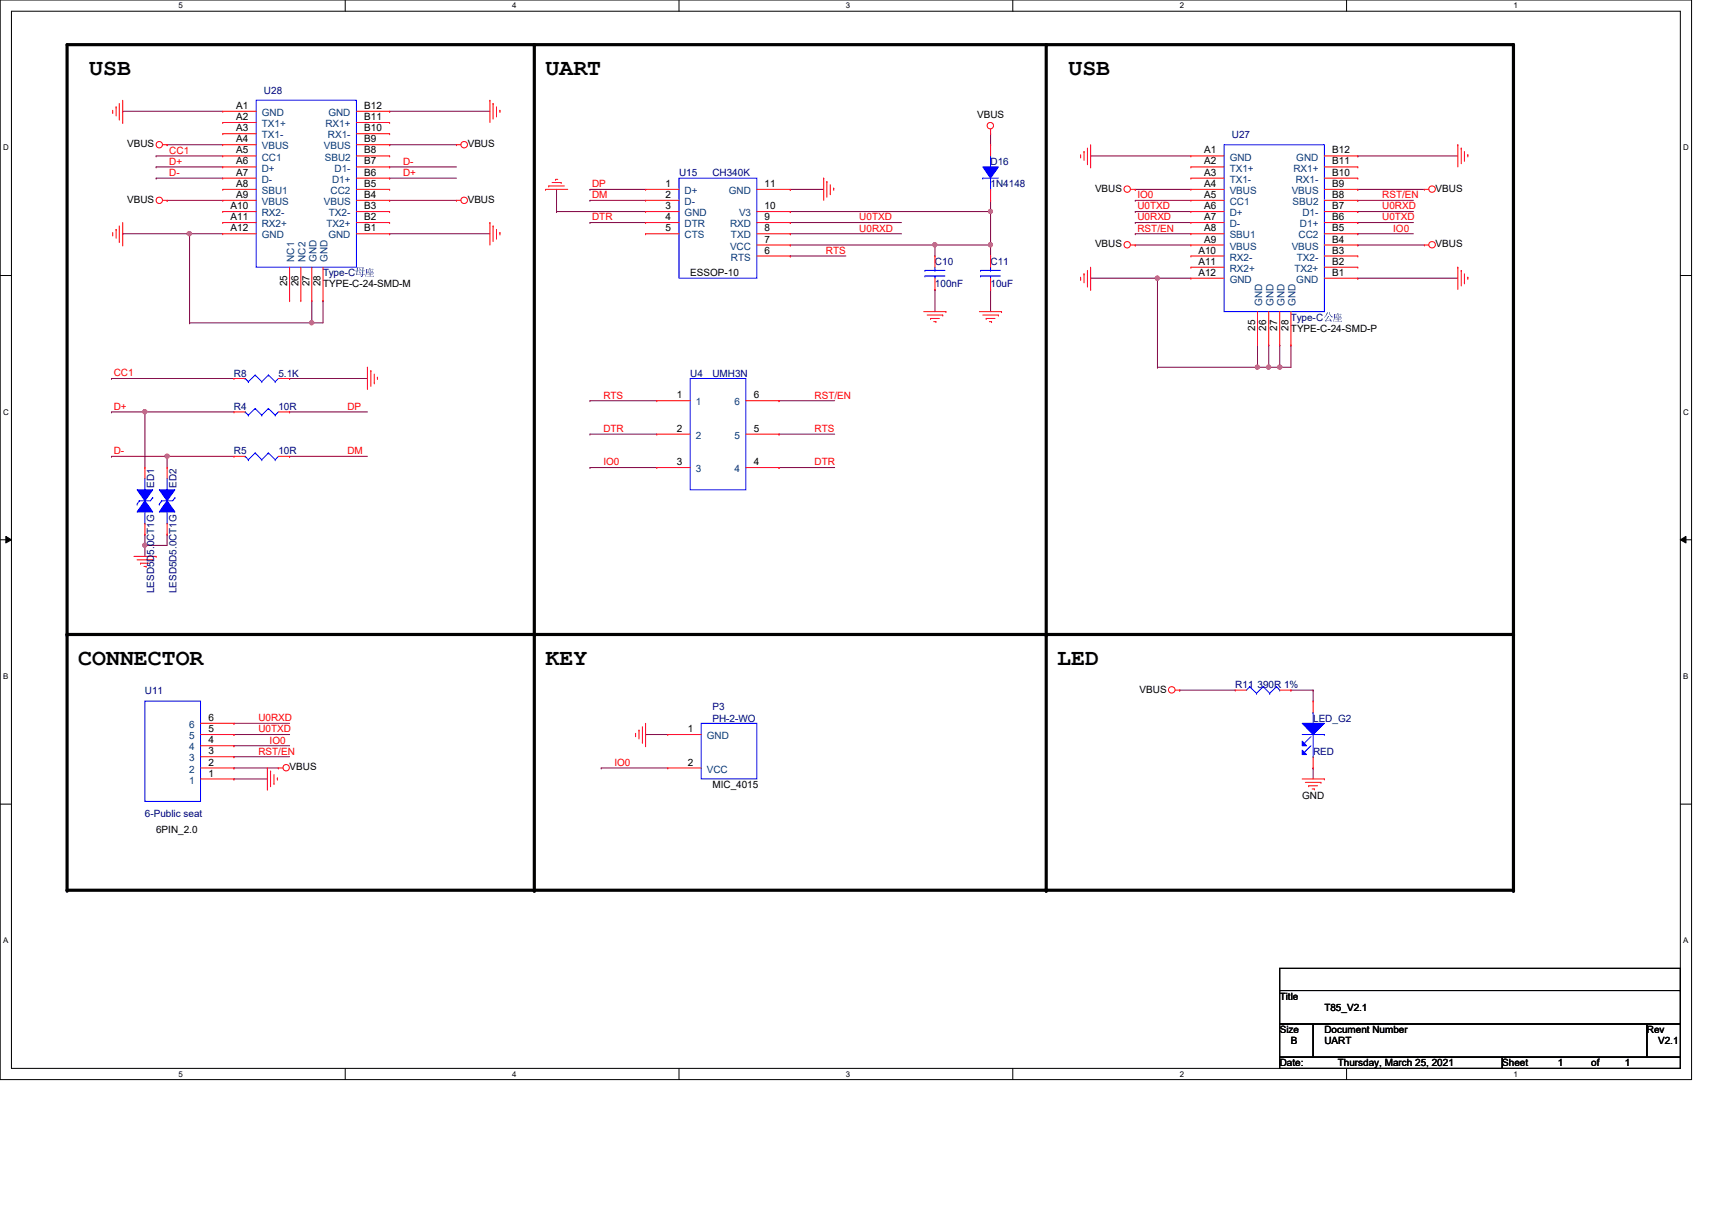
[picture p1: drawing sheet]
<svg xmlns="http://www.w3.org/2000/svg" width="297mm" height="210mm" viewBox="0 0 297 210" stroke-linecap="round" stroke-linejoin="round" font-family="sans-serif">
<path d="M0 0h293.5v187.3h-293.5zM2 1.9h289.5v183.4h-289.5z" fill="none" stroke="#000" stroke-width=".17"/>
<g fill="#fff">
<path d="M30.9 .2h.8v1.5h-.8z"/>
<path d="M30.9 185.5h.8v1.6h-.8z"/>
</g>
<path d="M59.9 0v1.9M59.9 185.3v2" fill="none" stroke="#000" stroke-width=".17"/>
<g fill="#fff">
<path d="M88.9 .2h.7v1.5h-.7z"/>
<path d="M88.9 185.5h.7v1.6h-.7z"/>
</g>
<path d="M117.8 0v1.9M117.8 185.3v2" fill="none" stroke="#000" stroke-width=".17"/>
<g fill="#fff">
<path d="M146.8 .2h.7v1.5h-.7z"/>
<path d="M146.8 185.5h.7v1.6h-.7z"/>
</g>
<path d="M175.7 0v1.9M175.7 185.3v2" fill="none" stroke="#000" stroke-width=".17"/>
<g fill="#fff">
<path d="M204.7 .2h.7v1.5h-.7z"/>
<path d="M204.7 185.5h.7v1.6h-.7z"/>
</g>
<path d="M233.6 0v1.9M233.6 185.3v2" fill="none" stroke="#000" stroke-width=".17"/>
<g fill="#fff">
<path d="M262.6 .2h.8v1.5h-.8z"/>
<path d="M262.6 185.5h.8v1.6h-.8z"/>
<path d="M.5 24.8h1v1.6h-1z"/>
<path d="M292.1 24.8h.9v1.6h-.9z"/>
<path d="M.5 70.7h1v1.5h-1z"/>
<path d="M292.1 70.7h.9v1.5h-.9z"/>
</g>
<path d="M0 47.8h2M291.5 47.8h2" fill="none" stroke="#000" stroke-width=".17"/>
<g fill="#fff">
<path d="M.5 116.5h.9v1.6h-.9z"/>
<path d="M292.1 116.5h.8v1.6h-.8z"/>
</g>
<path d="M0 93.6h2M1 93l1 .6-1 .6zM291.5 93.6l1-.6v1.2zM291.5 93.6h2" fill="none" stroke="#000" stroke-width=".17"/>
<path d="M1 93l1 .6-1 .6zM291.5 93.6l1-.6v1.2z" fill="#000"/>
<g fill="#fff">
<path d="M.5 162.4h.9v1.5h-.9z"/>
<path d="M292.1 162.4h.8v1.5h-.8z"/>
</g>
<path d="M0 139.5h2M291.5 139.5h2" fill="none" stroke="#000" stroke-width=".17"/>
<path d="M11.6 7.7h251v146.7h-251zM92.7 7.7v146.7M181.5 7.7v146.7M11.6 110.1h251" fill="none" stroke="#000" stroke-width=".55"/>
<g fill="#000">
<circle cx="92.7" cy="7.7" r=".28"/>
<circle cx="181.5" cy="7.7" r=".28"/>
<circle cx="262.6" cy="7.7" r=".28"/>
<circle cx="11.6" cy="110.1" r=".28"/>
<circle cx="92.7" cy="110.1" r=".28"/>
<circle cx="181.5" cy="110.1" r=".28"/>
<circle cx="262.6" cy="110.1" r=".28"/>
<circle cx="11.6" cy="154.4" r=".28"/>
<circle cx="92.7" cy="154.4" r=".28"/>
<circle cx="181.5" cy="154.4" r=".28"/>
<circle cx="262.6" cy="154.4" r=".28"/>
</g>
<path d="M25.1 71.5h.1M25.1 71.5h15.5M50.2 71.5h.1M50.2 79.2h.1M50.2 71.5h13.6M50.2 79.2h13.6" fill="none" stroke="#7f003f" stroke-width=".17"/>
<circle cx="25.1" cy="71.4" r=".38" fill="#f0f"/>
<circle cx="25.1" cy="71.4" r=".38" fill="none" stroke="#f0f" stroke-width=".17"/>
<path d="M29 79.2h.1M29 79.2h11.6" fill="none" stroke="#7f003f" stroke-width=".17"/>
<circle cx="29" cy="79.1" r=".37" fill="#f0f"/>
<circle cx="29" cy="79.1" r=".37" fill="none" stroke="#f0f" stroke-width=".17"/>
<path d="M19.3 79.2h.1M19.3 71.5h.1M19.3 79.2h9.7M19.3 71.5h5.8M25.1 71.5h.1M25.1 71.5v9.6M29 79.2h.1M29 79.2v1.9M25.1 94.6h.1M25.1 94.6v1.9" fill="none" stroke="#7f003f" stroke-width=".17"/>
<circle cx="25.1" cy="94.6" r=".37" fill="#f0f"/>
<circle cx="25.1" cy="94.6" r=".37" fill="none" stroke="#f0f" stroke-width=".17"/>
<g fill="none" stroke="#7f003f" stroke-width=".17">
<path d="M162.2 42.5h.1M162.2 42.5h9.7M19.3 65.7h.1M19.3 65.7h21.3M50.2 65.7h.1M50.2 65.7h13.6M25.1 94.6h.1M25.1 92.7h.1M25.1 92.7v1.9M29 92.7h.1M29 92.7v1.9h-3.9M40.6 135.1h.1"/>
<path d="M40.6 125.5h.1M40.6 127.4h.1M40.6 129.4h.1M40.6 131.3h.1M40.6 133.2h.1M40.6 135.1h5.8M40.6 125.5h9.6M40.6 127.4h9.6M40.6 129.4h9.6M40.6 131.3h9.6M40.6 133.2h7.7"/>
</g>
<circle cx="162.2" cy="42.5" r=".38" fill="#f0f"/>
<circle cx="162.2" cy="42.5" r=".38" fill="none" stroke="#f0f" stroke-width=".17"/>
<path d="M171.9 42.5h.1M171.9 42.5v1.9" fill="none" stroke="#7f003f" stroke-width=".17"/>
<circle cx="171.8" cy="42.5" r=".38" fill="#f0f"/>
<circle cx="171.8" cy="42.5" r=".38" fill="none" stroke="#f0f" stroke-width=".17"/>
<path d="M171.9 36.7h.1M171.9 36.7v5.8M162.2 42.5h.1M162.2 42.5v1.9" fill="none" stroke="#7f003f" stroke-width=".17"/>
<circle cx="171.8" cy="36.7" r=".37" fill="#f0f"/>
<circle cx="171.8" cy="36.7" r=".37" fill="none" stroke="#f0f" stroke-width=".17"/>
<g fill="none" stroke="#7f003f" stroke-width=".17">
<path d="M96.6 36.7h.1M96.6 32.9h.1M96.6 36.7h15.4M96.6 32.9v3.8M102.4 38.6h.1M102.4 32.9h.1M102.4 34.8h.1M102.4 32.9h9.6M102.4 38.6h9.6M102.4 34.8h9.6M137.1 32.9h.1M137.1 36.7h.1"/>
<path d="M137.1 38.6h.1M137.1 32.9h5.8M137.1 38.6h19.3M171.9 34.8h.1M171.9 23.2h.1M171.9 23.2v1.9M171.9 34.8v1.9h-34.8M189.2 27.1h.1M189.2 27.1h17.4M197 32.9h.1M197 32.9h9.6M235.6 34.8h.1"/>
<path d="M235.6 27.1h.1M235.6 32.9h.1M235.6 32.9h11.5M235.6 34.8h9.6M235.6 27.1h17.3M137.1 42.5h.1M137.1 44.4h.1M137.1 40.6h.1M137.1 42.5h25.1M137.1 44.4h9.7M137.1 40.6h19.3M162.2 50.2h.1"/>
<path d="M162.2 50.2v3.9M171.9 50.2h.1M171.9 50.2v3.9M197 42.5h.1M197 42.5h9.6M200.8 48.3h.1M200.8 48.3h5.8M200.8 48.3v15.4M235.6 48.3h.1M235.6 42.5h.1M235.6 42.5h11.5M235.6 48.3h17.3"/>
<path d="M102.4 75.3h.1M102.4 69.5h.1M102.4 75.3h11.6M102.4 69.5h11.6M135.2 75.3h.1M135.2 69.5h.1M135.2 75.3h9.6M135.2 69.5h9.6M102.4 81.1h.1M102.4 81.1h11.6M135.2 81.1h.1M135.2 81.1h9.6"/>
</g>
<circle cx="200.8" cy="48.3" r=".38" fill="#f0f"/>
<circle cx="200.8" cy="48.3" r=".38" fill="none" stroke="#f0f" stroke-width=".17"/>
<path d="M189.2 48.3h.1M189.2 48.3h11.6M218.2 59.9h.1M218.2 59.9v3.8" fill="none" stroke="#7f003f" stroke-width=".17"/>
<circle cx="218.2" cy="63.7" r=".37" fill="#f0f"/>
<circle cx="218.2" cy="63.7" r=".37" fill="none" stroke="#f0f" stroke-width=".17"/>
<path d="M220.1 59.9h.1M220.1 59.9v3.8h-1.9M218.2 63.7h.1M222 63.7h.1M222 63.7h2" fill="none" stroke="#7f003f" stroke-width=".17"/>
<circle cx="222" cy="63.7" r=".37" fill="#f0f"/>
<circle cx="222" cy="63.7" r=".37" fill="none" stroke="#f0f" stroke-width=".17"/>
<path d="M222 59.9h.1M222 59.9v3.8h-1.9M224 59.9h.1M224 59.9v3.8M220.1 63.7h.1" fill="none" stroke="#7f003f" stroke-width=".17"/>
<circle cx="220.1" cy="63.7" r=".37" fill="#f0f"/>
<circle cx="220.1" cy="63.7" r=".37" fill="none" stroke="#f0f" stroke-width=".17"/>
<path d="M197 38.6h.1M197 36.7h.1M197 36.7h9.6M197 38.6h9.6M235.6 36.7h.1M235.6 38.6h.1M235.6 36.7h9.6M235.6 38.6h9.6M32.9 56h.1M32.9 56h23.1M54.1 56h.1" fill="none" stroke="#7f003f" stroke-width=".17"/>
<circle cx="54.1" cy="56" r=".37" fill="#f0f"/>
<circle cx="54.1" cy="56" r=".37" fill="none" stroke="#f0f" stroke-width=".17"/>
<g fill="none" stroke="#7f003f" stroke-width=".17">
<path d="M21.3 19.3h.1M21.3 19.3h17.3M67.6 19.3h.1M67.6 19.3h17.4M29 25.1h.1M29 34.8h.1M29 25.1h9.6M29 34.8h9.6M67.6 34.8h.1M67.6 25.1h.1M67.6 25.1h11.6M67.6 34.8h11.6"/>
<path d="M32.9 40.6h.1M32.9 40.6h5.7M32.9 40.6v15.4M54.1 52.2h.1M54.1 52.2v3.8M56 52.2h.1M56 52.2v3.8M67.6 40.6h.1M67.6 40.6h17.4"/>
</g>
<circle cx="32.9" cy="40.5" r=".37" fill="#f0f"/>
<circle cx="32.9" cy="40.5" r=".37" fill="none" stroke="#f0f" stroke-width=".17"/>
<g fill="none" stroke="#7f003f" stroke-width=".17">
<path d="M27.1 29h.1M27.1 30.9h.1M27.1 27.1h.1M27.1 29h11.5M27.1 30.9h11.5M27.1 27.1h11.5M67.6 29h.1M67.6 30.9h.1M67.6 29h11.6M67.6 30.9h11.6M197 34.8h.1M197 34.8h9.6"/>
<path d="M21.3 40.6h.1M21.3 40.6h11.6M197 40.6h.1M197 40.6h9.6M235.6 40.6h.1M235.6 40.6h9.6M200.8 63.7h.1M200.8 63.7h17.4M204.7 119.7h.1M204.7 119.7h9.6M224 119.7h.1M224 119.7h3.8"/>
<path d="M227.8 119.7h.1M227.8 119.7v1.9M104.3 133.2h.1M104.3 133.2h11.6M112 127.4h.1M112 127.4h3.9M227.8 133.2h.1M227.8 133.2v1.9"/>
</g>
<g fill="none" stroke="#f00" stroke-width=".17">
<path d="M19.6 19.5h.1M19.6 19.1v.4M20.1 18.5h.1M20.1 18.5v1.6M20.7 17.9v2.8M21.3 17.4v3.9M85 17.4h.1M85 17.4v3.9M85.6 17.9h.1M85.6 17.9v2.8M86.1 18.5v1.6M86.7 19.1h.1"/>
<path d="M86.7 19.1v.4M20.1 39.8h.1M20.1 39.8v1.5M20.7 20.7h.1M20.7 39.2v2.7M21.3 21.3h.1M21.3 38.6v3.9M28.2 34.8h.8M28.2 25.1h.8M29 34.8h.1M29 25.1h.1M79.2 34.8h.1"/>
<path d="M79.2 25.1h.1M79.2 34.8h.8M79.2 25.1h.8M85 38.6h.1M85 38.6v3.9M85.6 39.2h.1M85.6 39.2v2.7M86.1 20.1h.1M86.1 39.8v1.5M94.7 32.9h.1M94.7 32.9h3.8M95.2 32.3h.1"/>
<path d="M95.2 32.3h2.7M95.8 31.7h1.6M96.4 31.1h.1M96.4 31.1h.4M97.4 31.7h.1M142.9 30.9h.1M142.9 30.9v3.9M143.5 31.5h.1M143.5 31.5v2.7M144.1 33.6h.1M144.1 32v1.6M144.6 32.6h.1"/>
<path d="M144.6 32.6v.4M171.9 23.2h.1M171.9 22.4v.8M187.5 27.2h.1M187.5 26.8v.4M188.1 26.3h.1M188.1 26.3v1.5M188.7 28.4h.1M188.7 25.7v2.7M189.2 29h.1M189.2 25.1v3.9M196.2 32.9h.8"/>
<path d="M197 32.9h.1M247.1 32.9h.1M247.1 32.9h.8M252.9 25.1h.1M252.9 25.1v3.9M253.5 25.7h.1M253.5 25.7v2.7M254.1 27.8h.1M254.1 26.3v1.5M254.7 26.8h.1M254.7 26.8v.4M19.6 40.8h.1"/>
<path d="M19.6 40.3v.5M20.7 41.9h.1M21.3 42.5h.1M86.1 41.3h.1M86.7 40.3h.1M86.7 40.3v.5M160.3 54.1h3.8M160.9 54.7h2.7M161.5 55.2h.1M161.5 55.2h1.5M162 55.8h.4M162.4 55.8h.1"/>
<path d="M163.6 54.7h.1M164.1 54.1h.1M169.9 54.1h3.9M170.5 54.7h2.7M171.1 55.2h.1M171.1 55.2h1.5M171.7 55.8h.3M172 55.8h.1M173.2 54.7h.1M173.8 54.1h.1M187.5 48.5h.1M187.5 48.1v.4"/>
<path d="M188.1 47.5h.1M188.1 47.5v1.6M188.7 49.6h.1M188.7 46.9v2.7M189.2 50.2h.1M189.2 46.4v3.8M196.2 42.5h.8M197 42.5h.1M247.1 42.5h.1M247.1 42.5h.8M252.9 46.4h.1M252.9 46.4v3.8"/>
<path d="M253.5 46.9h.1M253.5 46.9v2.7M254.1 49.1h.1M254.1 47.5v1.6M254.7 48.1h.1M254.7 48.1v.4M63.8 63.7h.1M63.8 63.7v3.9M64.3 64.3h.1M64.3 64.3v2.7M64.9 66.4h.1M64.9 64.9v1.5"/>
<path d="M65.5 65.4h.1M65.5 65.4v.4M23.2 96.5h3.9M23.8 97.1h2.7M24.4 97.7h.1M24.4 97.7h1.5M25 98.3h.4M25.4 98.3h.1M26.5 97.1h.1M27.1 96.5h.1M203.9 119.7h.8M204.7 119.7h.1"/>
<path d="M46.4 133.2h.1M46.4 133.2v3.9M46.9 133.8h.1M46.9 133.8v2.7M47.5 135.9h.1M47.5 134.4v1.5M48.1 135h.1M48.1 135v.3M48.3 133.2h.1M48.3 133.2h.8M110.3 127.6h.1M110.3 127.2v.4"/>
<path d="M110.9 126.7h.1M110.9 126.7v1.5M111.5 128.8h.1M111.5 126.1v2.7M112 129.4h.1M112 125.5v3.9M225.9 135.1h3.9M226.5 135.7h2.7M227.1 136.3h.1M227.1 136.3h1.5M227.7 136.9h.3M228 136.9h.1"/>
<path d="M229.2 135.7h.1M229.8 135.1h.1"/>
<circle cx="27.6" cy="34.8" r=".56"/>
<circle cx="27.6" cy="25.1" r=".56"/>
<circle cx="80.5" cy="34.8" r=".56"/>
<circle cx="80.5" cy="25.1" r=".56"/>
<circle cx="171.8" cy="21.8" r=".56"/>
<circle cx="195.6" cy="32.8" r=".56"/>
<circle cx="248.5" cy="32.8" r=".56"/>
<circle cx="195.6" cy="42.5" r=".56"/>
<circle cx="248.5" cy="42.5" r=".56"/>
<circle cx="203.3" cy="119.7" r=".56"/>
<circle cx="49.6" cy="133.2" r=".56"/>
</g>
<path d="M222 168h69.5v3.8h-69.5zM222 171.8h69.5v5.8h-69.5zM222 177.6h5.8v5.8h-5.8zM227.8 177.6h57.9v5.8h-57.9zM285.7 177.6h5.8v5.8h-5.8zM222 183.4h38.6v1.9h-38.6zM260.6 183.4h30.9v1.9h-30.9z" fill="none" stroke="#000" stroke-width=".17"/>
<path d="M170.5 30.9h.1M170.5 30.9h2.7M171.9 29h.1M171.9 32.9h.1M171.9 27.1v1.9M171.9 30.9v2" fill="none" stroke="#00f" stroke-width=".17"/>
<path d="M170.5 29h2.7l-1.3 1.9z" fill-rule="evenodd" fill="#00f"/>
<g fill="none" stroke="#00f" stroke-width=".17">
<path d="M117.8 30.9h13.5v17.4h-13.5zM170.5 29h2.7l-1.3 1.9zM160.5 46.9h.1M160.5 47.9h.1M160.5 46.9h3.5M160.5 47.9h3.5M162.2 47.9h.1M162.2 46.9h.1M162.2 46.4v.5M162.2 47.9v.4M42.5 79.2h.1M42.5 71.5h.1"/>
<path d="M42.5 79.2l.6 .6M42.5 71.5l.6 .5M43.1 79.8h.1M43.1 72h.1M44.3 78.6h.1M44.3 70.9h.1M44.3 78.6l1.1 1.2M44.3 78.6l-1.2 1.2M44.3 70.9l1.1 1.1M44.3 70.9l-1.2 1.1M45.4 79.8h.1M45.4 72h.1"/>
<path d="M46.6 78.6h.1M46.6 70.9h.1M46.6 78.6l1.1 1.2M46.6 78.6l-1.2 1.2M46.6 70.9l1.1 1.1M46.6 70.9l-1.2 1.1M47.7 79.8h.1M47.7 72h.1M48.3 79.2l-.6 .6M48.3 71.5l-.6 .5"/>
</g>
<g fill="none" stroke="#f00" stroke-width=".17">
<path d="M112 32.9h.1M112 34.8h.1M112 36.7h.1M112 38.6h.1M112 32.9h5.8M112 34.8h5.8M112 36.7h5.8M112 38.6h5.8M131.3 32.9h5.8M131.3 36.7h5.8M131.3 38.6h5.8M137.1 38.6h.1"/>
<path d="M137.1 36.7h.1M137.1 32.9h.1M171.9 25.1h.1M171.9 34.8h.1M171.9 25.1v2M171.9 32.9v1.9M112 40.6h.1M112 40.6h5.8M131.3 40.6h5.8M131.3 44.4h5.8M131.3 42.5h5.8M137.1 44.4h.1"/>
<path d="M137.1 42.5h.1M137.1 40.6h.1M162.2 50.2h.1M162.2 44.4h.1M162.2 44.4v2M162.2 48.3v1.9M40.6 79.2h.1M40.6 71.5h.1M40.6 79.2h1.9M40.6 71.5h1.9M48.3 79.2h1.9M48.3 71.5h1.9"/>
<path d="M50.2 79.2h.1M50.2 71.5h.1"/>
</g>
<path d="M225.9 125.5h3.9l-2 1.9z" fill="#00f"/>
<path d="M225.9 125.5h3.9l-2 1.9z" fill="none" stroke="#00f" stroke-width=".17"/>
<path d="M225.9 128.6l.8 .8h-.8z" fill="#00f"/>
<path d="M225.9 128.6l.8 .8h-.8z" fill="none" stroke="#00f" stroke-width=".17"/>
<path d="M225.9 130.1l.8 .8h-.8z" fill="#00f"/>
<g fill="none" stroke="#00f" stroke-width=".17">
<path d="M212.4 25.1h17.4v29h-17.4zM170.1 46.9h.1M170.1 47.9h.1M170.1 46.9h3.5M170.1 47.9h3.5M171.9 47.9h.1M171.9 46.9h.1M171.9 46.4v.5M171.9 47.9v.4M42.5 65.7h.1M42.5 65.7l.6 .5M43.1 66.2h.1"/>
<path d="M44.3 65.1h.1M44.3 65.1l1.1 1.1M44.3 65.1l-1.2 1.1M45.4 66.2h.1M46.6 65.1h.1M46.6 65.1l1.1 1.1M46.6 65.1l-1.2 1.1M47.7 66.2h.1M48.3 65.7l-.6 .5M119.8 65.7h9.6v19.3h-9.6zM24.2 86.9h.1M24.2 86.9h1.9"/>
<path d="M25.1 85h.1M25.1 90.8h.1M25.1 83v2M25.1 88.8v2M216.8 119.1h.1M216.8 119.1l-.5 .6M216.8 119.1l1.2 1.2M219.2 119.1h.1M219.2 119.1l-1.2 1.2M219.2 119.1l1.1 1.2M221.5 119.1h.1M221.5 119.1l-1.2 1.2"/>
<path d="M221.5 119.1l.5 .6M222 119.7h.1M25.1 121.6h9.7v17.4h-9.7zM121.7 125.5h9.6v9.6h-9.6zM218 120.3h.1M220.3 120.3h.1M225.9 130.1l.8 .8h-.8zM225.9 127.4h3.9M226.3 128.9h.1M226.3 130.5h.1M227.5 127.8l-1.2 1.1M227.5 129.4l-1.2 1.1"/>
<path d="M227.8 123.6h.1M227.8 131.3h.1M227.8 123.6v1.9M227.8 127.4v3.9M229.8 127.4h.1"/>
</g>
<g fill="none" stroke="#f00" stroke-width=".17">
<path d="M206.6 27.1h.1M206.6 29h.1M206.6 30.9h.1M206.6 32.9h.1M206.6 34.8h.1M206.6 36.7h.1M206.6 38.6h.1M206.6 27.1h5.8M206.6 29h5.8M206.6 30.9h5.8M206.6 32.9h5.8M206.6 34.8h5.8"/>
<path d="M206.6 36.7h5.8M206.6 38.6h5.8M229.8 27.1h5.8M229.8 29h5.8M229.8 30.9h5.8M229.8 32.9h5.8M229.8 34.8h5.8M229.8 36.7h5.8M229.8 38.6h5.8M235.6 38.6h.1M235.6 36.7h.1M235.6 34.8h.1"/>
<path d="M235.6 32.9h.1M235.6 30.9h.1M235.6 29h.1M235.6 27.1h.1M171.9 50.2h.1M171.9 44.4h.1M171.9 44.4v2M171.9 48.3v1.9M206.6 40.6h.1M206.6 42.5h.1M206.6 44.4h.1M206.6 46.4h.1"/>
<path d="M206.6 48.3h.1M206.6 40.6h5.8M206.6 42.5h5.8M206.6 44.4h5.8M206.6 46.4h5.8M206.6 48.3h5.8M218.2 59.9h.1M218.2 54.1v5.8M220.1 59.9h.1M220.1 54.1v5.8M222 59.9h.1M222 54.1v5.8"/>
<path d="M224 59.9h.1M224 54.1v5.8M229.8 40.6h5.8M229.8 42.5h5.8M229.8 44.4h5.8M229.8 46.4h5.8M229.8 48.3h5.8M235.6 48.3h.1M235.6 46.4h.1M235.6 44.4h.1M235.6 42.5h.1M235.6 40.6h.1"/>
<path d="M40.6 65.7h.1M40.6 65.7h1.9M48.3 65.7h1.9M50.2 65.7h.1M114 69.5h.1M114 75.3h.1M114 69.5h5.8M114 75.3h5.8M129.4 69.5h5.8M129.4 75.3h5.8M135.2 69.5h.1M135.2 75.3h.1"/>
<path d="M114 81.1h.1M114 81.1h5.8M129.4 81.1h5.8M135.2 81.1h.1M214.3 119.7h.1M214.3 119.7h2M222 119.7h2M224 119.7h.1M34.8 127.4h5.8M34.8 133.2h5.8M34.8 135.1h5.8M34.8 131.3h5.8"/>
<path d="M34.8 129.4h5.8M34.8 125.5h5.8M40.6 135.1h.1M40.6 133.2h.1M40.6 131.3h.1M40.6 129.4h.1M40.6 127.4h.1M40.6 125.5h.1M115.9 127.4h.1M115.9 133.2h.1M115.9 127.4h5.8M115.9 133.2h5.8"/>
<path d="M227.8 121.6h.1M227.8 133.2h.1M227.8 121.6v2M227.8 131.3v1.9"/>
</g>
<path d="M23.8 85h2.7l-1.4 1.9z" fill-rule="evenodd" fill="#00f"/>
<path d="M23.8 85h2.7l-1.4 1.9zM23.8 87.5h.1M24.2 86.9l-.4 .6M26.5 86.3h.1M26.5 86.3l-.4 .6" fill="none" stroke="#00f" stroke-width=".17"/>
<path d="M25.1 86.9l1.4 1.9h-2.7z" fill-rule="evenodd" fill="#00f"/>
<path d="M25.1 86.9l1.4 1.9h-2.7zM28.1 86.9h.1M28.1 86.9h1.9M29 85h.1M29 90.8h.1M29 83v2M29 88.8v2" fill="none" stroke="#00f" stroke-width=".17"/>
<path d="M25.1 81.1h.1M25.1 92.7h.1M25.1 81.1v1.9M25.1 90.8v1.9" fill="none" stroke="#f00" stroke-width=".17"/>
<path d="M27.6 85h2.7l-1.3 1.9z" fill-rule="evenodd" fill="#00f"/>
<path d="M27.6 85h2.7l-1.3 1.9zM27.6 87.5h.1M28.1 86.9l-.5 .6M30.3 86.3h.1M30.3 86.3l-.3 .6" fill="none" stroke="#00f" stroke-width=".17"/>
<path d="M29 86.9l1.3 1.9h-2.7z" fill-rule="evenodd" fill="#00f"/>
<path d="M44.4 17.4h17.4v29h-17.4zM29 86.9l1.3 1.9h-2.7z" fill="none" stroke="#00f" stroke-width=".17"/>
<g fill="none" stroke="#f00" stroke-width=".17">
<path d="M38.6 19.3h.1M38.6 19.3h5.8M61.8 19.3h5.8M67.6 19.3h.1M38.6 21.3h.1M38.6 23.2h.1M38.6 25.1h.1M38.6 27.1h.1M38.6 29h.1M38.6 30.9h.1M38.6 32.9h.1M38.6 34.8h.1"/>
<path d="M38.6 36.7h.1M38.6 38.6h.1M38.6 21.3h5.8M38.6 23.2h5.8M38.6 25.1h5.8M38.6 27.1h5.8M38.6 29h5.8M38.6 30.9h5.8M38.6 32.9h5.8M38.6 34.8h5.8M38.6 36.7h5.8M38.6 38.6h5.8"/>
<path d="M61.8 21.3h5.8M61.8 23.2h5.8M61.8 25.1h5.8M61.8 27.1h5.8M61.8 29h5.8M61.8 30.9h5.8M61.8 32.9h5.8M61.8 34.8h5.8M61.8 36.7h5.8M61.8 38.6h5.8M67.6 38.6h.1M67.6 36.7h.1"/>
<path d="M67.6 34.8h.1M67.6 32.9h.1M67.6 30.9h.1M67.6 29h.1M67.6 27.1h.1M67.6 25.1h.1M67.6 23.2h.1M67.6 21.3h.1M38.6 40.6h.1M38.6 40.6h5.8M50.2 52.2h.1M50.2 46.4v5.8"/>
<path d="M52.2 52.2h.1M52.2 46.4v5.8M54.1 52.2h.1M54.1 46.4v5.8M56 52.2h.1M56 46.4v5.8M61.8 40.6h5.8M67.6 40.6h.1M29 81.1h.1M29 92.7h.1M29 81.1v1.9M29 90.8v1.9"/>
</g>
<circle cx="25.1" cy="71.4" r=".38" fill="#f0f"/>
<circle cx="25.1" cy="71.4" r=".38" fill="none" stroke="#f0f" stroke-width=".17"/>
<circle cx="29" cy="79.1" r=".37" fill="#f0f"/>
<circle cx="29" cy="79.1" r=".37" fill="none" stroke="#f0f" stroke-width=".17"/>
<circle cx="25.1" cy="94.6" r=".37" fill="#f0f"/>
<circle cx="25.1" cy="94.6" r=".37" fill="none" stroke="#f0f" stroke-width=".17"/>
<circle cx="162.2" cy="42.5" r=".38" fill="#f0f"/>
<circle cx="162.2" cy="42.5" r=".38" fill="none" stroke="#f0f" stroke-width=".17"/>
<circle cx="171.8" cy="42.5" r=".38" fill="#f0f"/>
<circle cx="171.8" cy="42.5" r=".38" fill="none" stroke="#f0f" stroke-width=".17"/>
<circle cx="171.8" cy="36.7" r=".37" fill="#f0f"/>
<circle cx="171.8" cy="36.7" r=".37" fill="none" stroke="#f0f" stroke-width=".17"/>
<circle cx="200.8" cy="48.3" r=".38" fill="#f0f"/>
<circle cx="200.8" cy="48.3" r=".38" fill="none" stroke="#f0f" stroke-width=".17"/>
<circle cx="218.2" cy="63.7" r=".37" fill="#f0f"/>
<circle cx="218.2" cy="63.7" r=".37" fill="none" stroke="#f0f" stroke-width=".17"/>
<circle cx="222" cy="63.7" r=".37" fill="#f0f"/>
<circle cx="222" cy="63.7" r=".37" fill="none" stroke="#f0f" stroke-width=".17"/>
<circle cx="220.1" cy="63.7" r=".37" fill="#f0f"/>
<circle cx="220.1" cy="63.7" r=".37" fill="none" stroke="#f0f" stroke-width=".17"/>
<circle cx="54.1" cy="56" r=".37" fill="#f0f"/>
<circle cx="54.1" cy="56" r=".37" fill="none" stroke="#f0f" stroke-width=".17"/>
<circle cx="32.9" cy="40.5" r=".37" fill="#f0f"/>
<circle cx="32.9" cy="40.5" r=".37" fill="none" stroke="#f0f" stroke-width=".17"/>
<g font-size="4">
<text x="15.5" y="13">USB</text>
<text x="94.7" y="13">UART</text>
<text x="185.4" y="13">USB</text>
<text x="13.6" y="115.4">CONNECTOR</text>
<text x="94.7" y="115.4">KEY</text>
<text x="183.4" y="115.4">LED</text>
</g>
<g font-size="1.7" fill="#00007f">
<text x="45.8" y="16.3">U28</text>
<text x="171.9" y="28.7">D16</text>
<text x="213.7" y="24">U27</text>
<text x="117.8" y="30.6">U15</text>
<text x="123.6" y="30.6">CH340K</text>
<text x="171.9" y="32.5">1N4148</text>
<text x="56" y="48">Type-C母公</text>
<text x="162.2" y="46">C10</text>
<text x="171.9" y="46">C11</text>
<text x="162.2" y="49.9">100nF</text>
<text x="171.9" y="49.9">10uF</text>
<text x="224" y="55.7">Type-C公公</text>
<text x="40.6" y="65.3">R8</text>
<text x="48.3" y="65.3">5.1K</text>
<text x="119.8" y="65.3">U4</text>
<text x="123.6" y="65.3">UMH3N</text>
<text x="40.6" y="71.1">R4</text>
<text x="48.3" y="71.1">10R</text>
<text x="40.6" y="78.8">R5</text>
<text x="48.3" y="78.8">10R</text>
<text x="26.8" y="84.6" transform="rotate(-90 26.8 84.6)">ED1</text>
<text x="30.6" y="84.6" transform="rotate(-90 30.6 84.6)">ED2</text>
<text x="26.8" y="102.9" transform="rotate(-90 26.8 102.9)">LESD5D5.0CT1G</text>
<text x="30.6" y="102.9" transform="rotate(-90 30.6 102.9)">LESD5D5.0CT1G</text>
<text x="214.3" y="119.4">R11 390R 1%</text>
<text x="25.1" y="120.4">U11</text>
<text x="123.6" y="123.2">P3</text>
<text x="123.6" y="125.2">PH-2-WO</text>
<text x="227.8" y="125.2">LED_G2</text>
<text x="227.8" y="131">RED</text>
<text x="25.1" y="141.8">6-Public seat</text>
</g>
<g font-size="1.7">
<text x="41" y="18.9">A1</text>
<text x="41" y="20.8">A2</text>
<text x="41" y="22.8">A3</text>
<text x="63.2" y="22.8">B10</text>
<text x="63.2" y="20.8">B11</text>
<text x="63.2" y="18.9">B12</text>
<text x="169.5" y="20.5">VBUS</text>
<text x="22.1" y="25.6">VBUS</text>
<text x="41" y="24.7">A4</text>
<text x="41" y="26.6">A5</text>
<text x="41" y="28.5">A6</text>
<text x="63.2" y="28.5">B7</text>
<text x="63.2" y="26.6">B8</text>
<text x="63.2" y="24.7">B9</text>
<text x="81.1" y="25.6">VBUS</text>
<text x="208.9" y="26.6">A1</text>
<text x="208.9" y="28.5">A2</text>
<text x="231.1" y="28.5">B11</text>
<text x="231.1" y="26.6">B12</text>
<text x="22.1" y="35.2">VBUS</text>
<text x="41" y="30.5">A7</text>
<text x="41" y="32.4">A8</text>
<text x="41" y="34.3">A9</text>
<text x="63.2" y="34.3">B4</text>
<text x="63.2" y="32.4">B5</text>
<text x="63.2" y="30.5">B6</text>
<text x="81.1" y="35.2">VBUS</text>
<text x="115.5" y="32.4">1</text>
<text x="115.5" y="34.3">2</text>
<text x="132.7" y="32.4">11</text>
<text x="190" y="33.3">VBUS</text>
<text x="208.9" y="30.5">A3</text>
<text x="208.9" y="32.4">A4</text>
<text x="208.9" y="34.3">A5</text>
<text x="231.1" y="34.3">B8</text>
<text x="231.1" y="32.4">B9</text>
<text x="231.1" y="30.5">B10</text>
<text x="249.1" y="33.3">VBUS</text>
<text x="40" y="36.3">A10</text>
<text x="40" y="38.2">A11</text>
<text x="40" y="40.1">A12</text>
<text x="63.2" y="40.1">B1</text>
<text x="63.2" y="38.2">B2</text>
<text x="63.2" y="36.3">B3</text>
<text x="115.5" y="36.3">3</text>
<text x="115.5" y="38.2">4</text>
<text x="115.5" y="40.1">5</text>
<text x="132.7" y="40.1">8</text>
<text x="132.7" y="38.2">9</text>
<text x="132.7" y="36.3">10</text>
<text x="208.9" y="36.3">A6</text>
<text x="208.9" y="38.2">A7</text>
<text x="208.9" y="40.1">A8</text>
<text x="231.1" y="40.1">B5</text>
<text x="231.1" y="38.2">B6</text>
<text x="231.1" y="36.3">B7</text>
<text x="119.8" y="48">ESSOP-10</text>
<text x="132.7" y="44">6</text>
<text x="132.7" y="42.1">7</text>
<text x="190" y="42.9">VBUS</text>
<text x="207.9" y="44">A10</text>
<text x="207.9" y="45.9">A11</text>
<text x="207.9" y="47.8">A12</text>
<text x="208.9" y="42.1">A9</text>
<text x="231.1" y="47.8">B1</text>
<text x="231.1" y="45.9">B2</text>
<text x="231.1" y="44">B3</text>
<text x="231.1" y="42.1">B4</text>
<text x="249.1" y="42.9">VBUS</text>
<text x="49.8" y="49.7" transform="rotate(-90 49.8 49.7)">25</text>
<text x="51.8" y="49.7" transform="rotate(-90 51.8 49.7)">26</text>
<text x="53.7" y="49.7" transform="rotate(-90 53.7 49.7)">27</text>
<text x="55.6" y="49.7" transform="rotate(-90 55.6 49.7)">28</text>
<text x="56" y="49.9">TYPE-C-24-SMD-M</text>
<text x="217.8" y="57.4" transform="rotate(-90 217.8 57.4)">25</text>
<text x="219.7" y="57.4" transform="rotate(-90 219.7 57.4)">26</text>
<text x="221.6" y="57.4" transform="rotate(-90 221.6 57.4)">27</text>
<text x="223.6" y="57.4" transform="rotate(-90 223.6 57.4)">28</text>
<text x="224" y="57.6">TYPE-C-24-SMD-P</text>
<text x="117.4" y="69.1">1</text>
<text x="130.8" y="69.1">6</text>
<text x="117.4" y="74.9">2</text>
<text x="130.8" y="74.9">5</text>
<text x="117.4" y="80.7">3</text>
<text x="130.8" y="80.7">4</text>
<text x="36.1" y="125.1">6</text>
<text x="197.7" y="120.1">VBUS</text>
<text x="36.1" y="130.9">3</text>
<text x="36.1" y="128.9">4</text>
<text x="36.1" y="127">5</text>
<text x="119.3" y="127">1</text>
<text x="36.1" y="134.7">1</text>
<text x="36.1" y="132.8">2</text>
<text x="50.2" y="133.6">VBUS</text>
<text x="119.3" y="132.8">2</text>
<text x="123.6" y="136.7">MIC_4015</text>
<text x="225.9" y="138.7">GND</text>
<text x="27.1" y="144.5">6PIN_2.0</text>
<text x="222" y="173.4">Title</text>
<text x="222" y="179.2">Size</text>
<text x="229.8" y="179.2">Document Number</text>
<text x="229.8" y="175.3">T85_V2.1</text>
<text x="285.7" y="179.2">Rev</text>
<text x="222" y="185">Date:</text>
<text x="224" y="181.1">B</text>
<text x="229.8" y="181.1">UART</text>
<text x="232.1" y="185">Thursday, March 25, 2021</text>
<text x="260.6" y="185">Sheet</text>
<text x="270.3" y="185">1</text>
<text x="276.1" y="185">of</text>
<text x="281.9" y="185">1</text>
<text x="287.7" y="181.1">V2.1</text>
</g>
<g font-size="1.7" fill="#003f7f">
<text x="45.4" y="20.1">GND</text>
<text x="45.4" y="22.1">TX1+</text>
<text x="56.5" y="22.1">RX1+</text>
<text x="57" y="20.1">GND</text>
<text x="45.4" y="24">TX1-</text>
<text x="45.4" y="25.9">VBUS</text>
<text x="45.4" y="27.9">CC1</text>
<text x="45.4" y="29.8">D+</text>
<text x="56.2" y="25.9">VBUS</text>
<text x="56.3" y="27.9">SBU2</text>
<text x="56.9" y="24">RX1-</text>
<text x="58" y="29.8">D1-</text>
<text x="213.4" y="27.9">GND</text>
<text x="213.4" y="29.8">TX1+</text>
<text x="224.4" y="29.8">RX1+</text>
<text x="224.9" y="27.9">GND</text>
<text x="45.4" y="31.7">D-</text>
<text x="45.4" y="33.7">SBU1</text>
<text x="45.4" y="35.6">VBUS</text>
<text x="56.2" y="35.6">VBUS</text>
<text x="57.4" y="33.7">CC2</text>
<text x="57.6" y="31.7">D1+</text>
<text x="118.8" y="33.7">D+</text>
<text x="118.8" y="35.6">D-</text>
<text x="126.4" y="33.7">GND</text>
<text x="213.4" y="31.7">TX1-</text>
<text x="213.4" y="33.7">VBUS</text>
<text x="213.4" y="35.6">CC1</text>
<text x="224.1" y="33.7">VBUS</text>
<text x="224.3" y="35.6">SBU2</text>
<text x="224.8" y="31.7">RX1-</text>
<text x="45.4" y="37.5">RX2-</text>
<text x="45.4" y="39.4">RX2+</text>
<text x="45.4" y="41.4">GND</text>
<text x="56.6" y="39.4">TX2+</text>
<text x="57" y="41.4">GND</text>
<text x="57.1" y="37.5">TX2-</text>
<text x="118.8" y="37.5">GND</text>
<text x="118.8" y="39.4">DTR</text>
<text x="118.8" y="41.4">CTS</text>
<text x="126.7" y="39.4">RXD</text>
<text x="126.8" y="41.4">TXD</text>
<text x="128.2" y="37.5">V3</text>
<text x="213.4" y="37.5">D+</text>
<text x="213.4" y="39.4">D-</text>
<text x="213.4" y="41.4">SBU1</text>
<text x="225.3" y="41.4">CC2</text>
<text x="225.5" y="39.4">D1+</text>
<text x="226" y="37.5">D1-</text>
<text x="51.1" y="45.4" transform="rotate(-90 51.1 45.4)">NC1</text>
<text x="53" y="45.4" transform="rotate(-90 53 45.4)">NC2</text>
<text x="54.9" y="45.4" transform="rotate(-90 54.9 45.4)">GND</text>
<text x="56.9" y="45.4" transform="rotate(-90 56.9 45.4)">GND</text>
<text x="126.7" y="43.3">VCC</text>
<text x="126.8" y="45.2">RTS</text>
<text x="213.4" y="43.3">VBUS</text>
<text x="213.4" y="45.2">RX2-</text>
<text x="213.4" y="47.2">RX2+</text>
<text x="224.1" y="43.3">VBUS</text>
<text x="224.6" y="47.2">TX2+</text>
<text x="225" y="45.2">TX2-</text>
<text x="213.4" y="49.1">GND</text>
<text x="219" y="53.1" transform="rotate(-90 219 53.1)">GND</text>
<text x="220.9" y="53.1" transform="rotate(-90 220.9 53.1)">GND</text>
<text x="222.8" y="53.1" transform="rotate(-90 222.8 53.1)">GND</text>
<text x="224.8" y="53.1" transform="rotate(-90 224.8 53.1)">GND</text>
<text x="224.9" y="49.1">GND</text>
<text x="120.7" y="70.3">1</text>
<text x="127.5" y="70.3">6</text>
<text x="120.7" y="76.1">2</text>
<text x="127.5" y="76.1">5</text>
<text x="120.7" y="81.9">3</text>
<text x="127.5" y="81.9">4</text>
<text x="32.8" y="130.2">4</text>
<text x="32.8" y="128.2">5</text>
<text x="32.8" y="126.3">6</text>
<text x="122.6" y="128.2">GND</text>
<text x="32.8" y="135.9">1</text>
<text x="32.8" y="134">2</text>
<text x="32.8" y="132.1">3</text>
<text x="122.6" y="134">VCC</text>
</g>
<g font-size="1.7" fill="#f00">
<text x="29.4" y="28.6">D+</text>
<text x="29.4" y="26.7">CC1</text>
<text x="69.9" y="28.6">D-</text>
<text x="29.4" y="30.5">D-</text>
<text x="69.9" y="30.5">D+</text>
<text x="102.7" y="32.5">DP</text>
<text x="102.7" y="34.4">DM</text>
<text x="197.4" y="34.4">IO0</text>
<text x="239.8" y="34.4">RST/EN</text>
<text x="102.7" y="38.2">DTR</text>
<text x="149.1" y="38.2">U0TXD</text>
<text x="149.1" y="40.2">U0RXD</text>
<text x="197.4" y="38.2">U0RXD</text>
<text x="197.4" y="36.3">U0TXD</text>
<text x="197.4" y="40.2">RST/EN</text>
<text x="239.8" y="36.3">U0RXD</text>
<text x="239.8" y="38.2">U0TXD</text>
<text x="241.7" y="40.2">IO0</text>
<text x="143.3" y="44">RTS</text>
<text x="19.7" y="65.3">CC1</text>
<text x="19.7" y="71.1">D+</text>
<text x="60.3" y="71.1">DP</text>
<text x="104.7" y="69.1">RTS</text>
<text x="141.3" y="69.1">RST/EN</text>
<text x="104.7" y="74.9">DTR</text>
<text x="141.3" y="74.9">RTS</text>
<text x="19.7" y="78.8">D-</text>
<text x="60.3" y="78.8">DM</text>
<text x="104.7" y="80.7">IO0</text>
<text x="141.3" y="80.7">DTR</text>
<text x="44.8" y="125.1">U0RXD</text>
<text x="44.8" y="127">U0TXD</text>
<text x="44.8" y="130.9">RST/EN</text>
<text x="46.8" y="129">IO0</text>
<text x="106.6" y="132.8">IO0</text>
</g>
<g font-size="1.4">
<text x="30.9" y="1.4">5</text>
<text x="88.9" y="1.4">4</text>
<text x="146.8" y="1.4">3</text>
<text x="204.7" y="1.4">2</text>
<text x="262.6" y="1.4">1</text>
<text x=".5" y="26.1">D</text>
<text x="292.1" y="26.1">D</text>
<text x=".5" y="71.9">C</text>
<text x="292.1" y="71.9">C</text>
<text x=".5" y="117.8">B</text>
<text x="292.1" y="117.8">B</text>
<text x=".5" y="163.6">A</text>
<text x="292.1" y="163.6">A</text>
<text x="30.9" y="186.8">5</text>
<text x="88.9" y="186.8">4</text>
<text x="146.8" y="186.8">3</text>
<text x="204.7" y="186.8">2</text>
<text x="262.6" y="186.8">1</text>
</g>
</svg>
